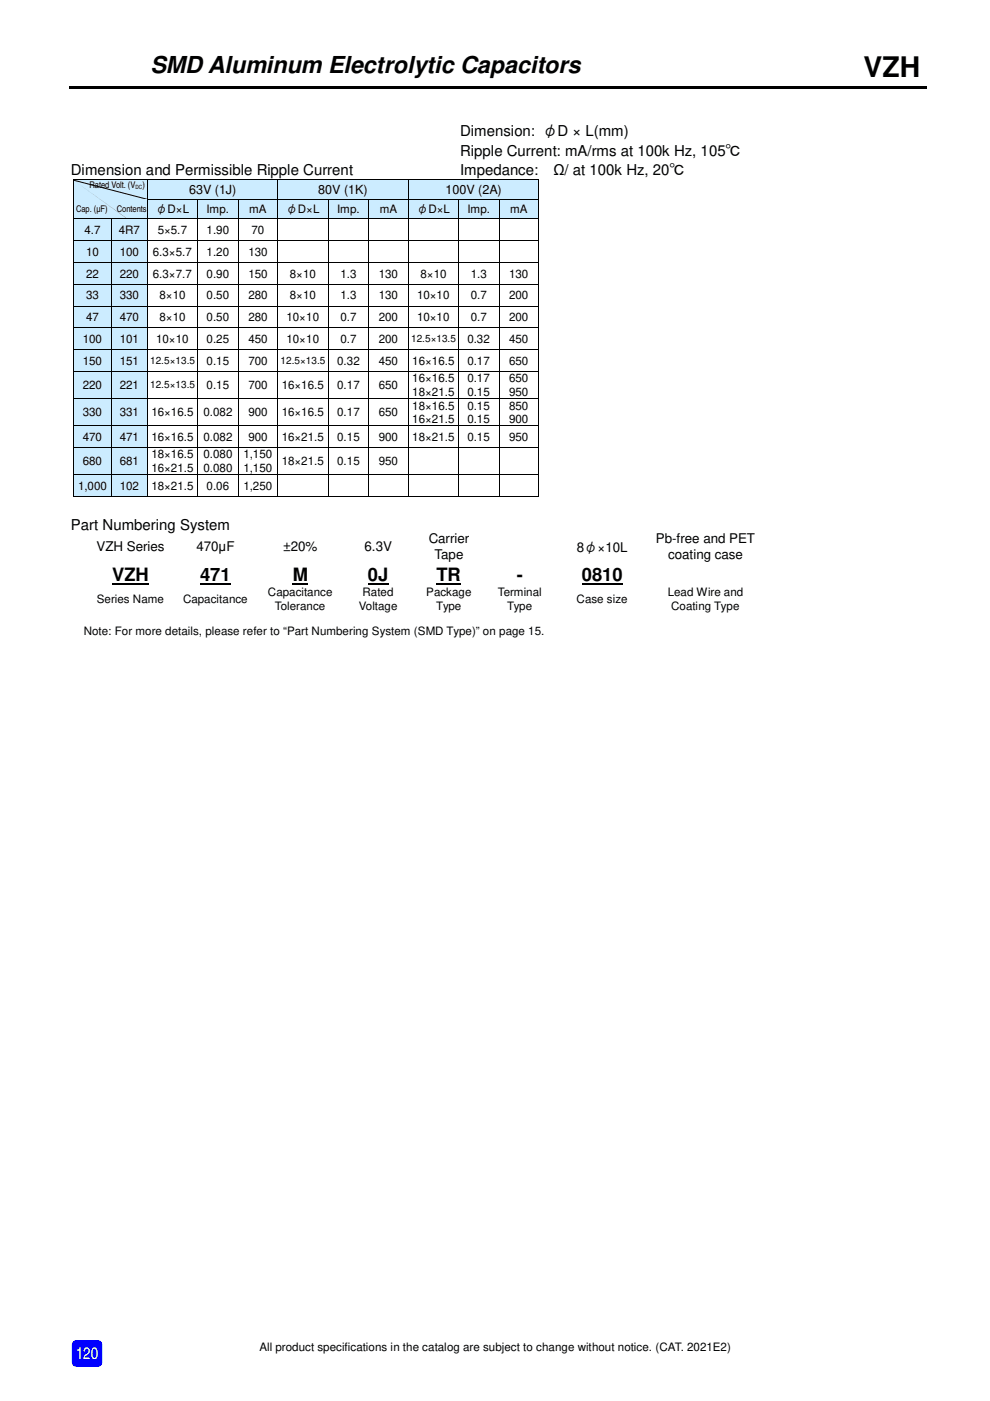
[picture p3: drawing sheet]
<svg xmlns="http://www.w3.org/2000/svg" width="210mm" height="297mm" viewBox="0 0 210 297" stroke-linecap="round" stroke-linejoin="round" font-family="sans-serif">
<path d="M14.8 18.3h16.6v.5h-16.6zM31.2 18.3h.5v.5h-.5zM31.7 18.3h136.2v.5h-136.2zM167.7 18.3h.5v.5h-.5zM168.2 18.3h28.3v.5h-28.3z" fill="#000"/>
<path d="M15.5 284.4l.7-.3h4.5a.92 .92 0 0 1 1 1v3.7a.89 .89 0 0 1-1 1h-4.5a.92 .92 0 0 1-1-1v-3.7z" fill-rule="evenodd" fill="#00f"/>
<g fill="#ccecff">
<path d="M15.7 38.2h15.5v4h-15.5z"/>
<path d="M16.1 38.2h14.7v2.3h-14.7z"/>
<path d="M31.4 38.2h27.4v4h-27.4z"/>
<path d="M31.7 38.7h26.7v3h-26.7z"/>
<path d="M59 38.2h27.5v4h-27.5z"/>
<path d="M59.4 38.7h26.7v3h-26.7z"/>
<path d="M86.7 38.2h27.4v4h-27.4z"/>
<path d="M87.1 38.7h26.6v3h-26.6z"/>
</g>
<path d="M15.5 38.1h.2v.1h-.2zM31.2 38.1h.2v.1h-.2zM58.8 38.1h.2v.1h-.2zM86.5 38.1h.2v.1h-.2zM114.1 38.1h.2v.1h-.2z" fill="#000"/>
<path d="M15.6 38.2v4M15.7 38.1h15.5M15.7 38.2l15.5 4M31.3 38.2v4M31.4 38.1h27.4M58.9 38.2v4M59 38.1h27.5M86.6 38.2v4M86.7 38.1h27.4M114.2 38.2v4" fill="none" stroke="#000" stroke-width=".21"/>
<g fill="#ccecff">
<path d="M15.7 42.3h15.5v4h-15.5z"/>
<path d="M16.1 43.2h14.6v2.2h-14.6z"/>
<path d="M31.4 42.3h10.5v4h-10.5z"/>
<path d="M31.8 42.7h9.6v3.2h-9.6z"/>
<path d="M42 42.3h8.5v4h-8.5z"/>
<path d="M42.5 42.9h7.5v2.9h-7.5z"/>
<path d="M50.6 42.3h8.2v4h-8.2z"/>
<path d="M51.1 42.9h7.3v2.9h-7.3z"/>
<path d="M59 42.3h10.6v4h-10.6z"/>
<path d="M59.4 42.7h9.6v3.2h-9.6z"/>
<path d="M69.6 42.3h8.6v4h-8.6z"/>
<path d="M70.1 42.9h7.6v2.9h-7.6z"/>
<path d="M78.3 42.3h8.2v4h-8.2z"/>
<path d="M78.7 42.9h7.3v2.9h-7.3z"/>
<path d="M86.7 42.3h10.5v4h-10.5z"/>
<path d="M87.1 42.7h9.6v3.2h-9.6z"/>
<path d="M97.3 42.3h8.5v4h-8.5z"/>
<path d="M97.7 42.9h7.6v2.9h-7.6z"/>
<path d="M105.9 42.3h8.2v4h-8.2z"/>
<path d="M106.4 42.9h7.3v2.9h-7.3z"/>
</g>
<path d="M15.5 42.2l.2 .1zM31.2 42.2l.2 .1zM41.9 42.2l.1 .1zM50.5 42.2l.1 .1zM58.8 42.2l.2 .1zM69.6 42.2v.1zM78.2 42.2l.1 .1zM86.5 42.2l.2 .1zM97.2 42.2l.1 .1zM105.8 42.2l.1 .1zM114.1 42.2l.2 .1z" fill="#000"/>
<path d="M15.7 42.3h15.5" fill="none" stroke="#ccecff" stroke-width=".21"/>
<g fill="none" stroke="#000" stroke-width=".21">
<path d="M15.6 42.3v4M31.3 42.3v4M31.4 42.3h10.5M42 42.3v4M42 42.3h8.5M50.5 42.3v4M50.6 42.3h8.2M58.9 42.3v4M59 42.3h10.6M69.6 42.3v4M69.6 42.3h8.6M78.2 42.3v4"/>
<path d="M78.3 42.3h8.2M86.6 42.3v4M86.7 42.3h10.5M97.2 42.3v4M97.3 42.3h8.5M105.9 42.3v4M105.9 42.3h8.2M114.2 42.3v4"/>
</g>
<g fill="#ccecff">
<path d="M15.7 46.5h8v4.5h-8z"/>
<path d="M16.1 47.3h7.1v2.9h-7.1z"/>
<path d="M23.7 46.5h7.5v4.5h-7.5z"/>
<path d="M24.2 47.3h6.5v2.9h-6.5z"/>
</g>
<g fill="#fff">
<path d="M31.4 46.5h10.5v4.5h-10.5z"/>
<path d="M31.8 47.3h9.6v2.9h-9.6z"/>
<path d="M42 46.5h8.5v4.5h-8.5z"/>
<path d="M42.5 47.3h7.5v2.9h-7.5z"/>
<path d="M50.6 46.5h8.2v4.5h-8.2z"/>
<path d="M51.1 47.3h7.3v2.9h-7.3z"/>
<path d="M59 46.5h10.6v4.5h-10.6z"/>
<path d="M59.4 47.3h9.6v2.9h-9.6z"/>
<path d="M69.6 46.5h8.6v4.5h-8.6z"/>
<path d="M70.1 47.3h7.6v2.9h-7.6z"/>
<path d="M78.3 46.5h8.2v4.5h-8.2z"/>
<path d="M78.7 47.3h7.3v2.9h-7.3z"/>
<path d="M86.7 46.5h10.5v4.5h-10.5z"/>
<path d="M87.1 47.3h9.6v2.9h-9.6z"/>
<path d="M97.3 46.5h8.5v4.5h-8.5z"/>
<path d="M97.7 47.3h7.6v2.9h-7.6z"/>
<path d="M105.9 46.5h8.2v4.5h-8.2z"/>
<path d="M106.4 47.3h7.3v2.9h-7.3z"/>
</g>
<path d="M15.5 46.3h.2v.2h-.2zM23.7 46.3h.1v.2h-.1zM31.2 46.3h.2v.2h-.2zM41.9 46.3h.2v.2h-.2zM50.5 46.3h.2v.2h-.2zM58.8 46.3h.2v.2h-.2zM69.6 46.3h.1v.2h-.1zM78.2 46.3h.2v.2h-.2zM86.5 46.3h.2v.2h-.2zM97.2 46.3h.2v.2h-.2zM105.8 46.3h.2v.2h-.2zM114.1 46.3h.2v.2h-.2z" fill="#000"/>
<g fill="none" stroke="#000" stroke-width=".21">
<path d="M15.6 46.5v4.5M15.7 46.4h8M23.7 46.5v4.5M23.8 46.4h7.4M31.3 46.5v4.5M31.4 46.4h10.5M42 46.5v4.5M42.1 46.4h8.4M50.5 46.5v4.5M50.7 46.4h8.1M58.9 46.5v4.5M59 46.4h10.6"/>
<path d="M69.6 46.5v4.5M69.7 46.4h8.5M78.2 46.5v4.5M78.4 46.4h8.1M86.6 46.5v4.5M86.7 46.4h10.5M97.2 46.5v4.5M97.4 46.4h8.4M105.9 46.5v4.5M106 46.4h8.1M114.2 46.5v4.5"/>
</g>
<g fill="#ccecff">
<path d="M15.7 51.1h8v4.5h-8z"/>
<path d="M16.1 51.9h7.1v2.8h-7.1z"/>
<path d="M23.7 51.1h7.5v4.5h-7.5z"/>
<path d="M24.2 51.9h6.5v2.8h-6.5z"/>
</g>
<g fill="#fff">
<path d="M31.4 51.1h10.5v4.5h-10.5z"/>
<path d="M31.8 51.9h9.6v2.8h-9.6z"/>
<path d="M42 51.1h8.5v4.5h-8.5z"/>
<path d="M42.5 51.9h7.5v2.8h-7.5z"/>
<path d="M50.6 51.1h8.2v4.5h-8.2z"/>
<path d="M51.1 51.9h7.3v2.8h-7.3z"/>
<path d="M59 51.1h10.6v4.5h-10.6z"/>
<path d="M59.4 51.9h9.6v2.8h-9.6z"/>
<path d="M69.6 51.1h8.6v4.5h-8.6z"/>
<path d="M70.1 51.9h7.6v2.8h-7.6z"/>
<path d="M78.3 51.1h8.2v4.5h-8.2z"/>
<path d="M78.7 51.9h7.3v2.8h-7.3z"/>
<path d="M86.7 51.1h10.5v4.5h-10.5z"/>
<path d="M87.1 51.9h9.6v2.8h-9.6z"/>
<path d="M97.3 51.1h8.5v4.5h-8.5z"/>
<path d="M97.7 51.9h7.6v2.8h-7.6z"/>
<path d="M105.9 51.1h8.2v4.5h-8.2z"/>
<path d="M106.4 51.9h7.3v2.8h-7.3z"/>
</g>
<path d="M15.5 51l.2 .1zM23.7 51v.1zM31.2 51l.2 .1zM41.9 51l.1 .1zM50.5 51l.1 .1zM58.8 51l.2 .1zM69.6 51v.1zM78.2 51l.1 .1zM86.5 51l.2 .1zM97.2 51l.1 .1zM105.8 51l.1 .1zM114.1 51l.2 .1z" fill="#000"/>
<g fill="none" stroke="#000" stroke-width=".21">
<path d="M15.6 51.1v4.5M15.7 51.1h8M23.7 51.1v4.5M23.7 51.1h7.5M31.3 51.1v4.5M31.4 51.1h10.5M42 51.1v4.5M42 51.1h8.5M50.5 51.1v4.5M50.6 51.1h8.2M58.9 51.1v4.5M59 51.1h10.6"/>
<path d="M69.6 51.1v4.5M69.6 51.1h8.6M78.2 51.1v4.5M78.3 51.1h8.2M86.6 51.1v4.5M86.7 51.1h10.5M97.2 51.1v4.5M97.3 51.1h8.5M105.9 51.1v4.5M105.9 51.1h8.2M114.2 51.1v4.5"/>
</g>
<g fill="#ccecff">
<path d="M15.7 55.8h8v4.4h-8z"/>
<path d="M16.1 56.6h7.1v2.8h-7.1z"/>
<path d="M23.7 55.8h7.5v4.4h-7.5z"/>
<path d="M24.2 56.6h6.5v2.8h-6.5z"/>
</g>
<g fill="#fff">
<path d="M31.4 55.8h10.5v4.4h-10.5z"/>
<path d="M31.8 56.6h9.6v2.8h-9.6z"/>
<path d="M42 55.8h8.5v4.4h-8.5z"/>
<path d="M42.5 56.6h7.5v2.8h-7.5z"/>
<path d="M50.6 55.8h8.2v4.4h-8.2z"/>
<path d="M51.1 56.6h7.3v2.8h-7.3z"/>
<path d="M59 55.8h10.6v4.4h-10.6z"/>
<path d="M59.4 56.6h9.6v2.8h-9.6z"/>
<path d="M69.6 55.8h8.6v4.4h-8.6z"/>
<path d="M70.1 56.6h7.6v2.8h-7.6z"/>
<path d="M78.3 55.8h8.2v4.4h-8.2z"/>
<path d="M78.7 56.6h7.3v2.8h-7.3z"/>
<path d="M86.7 55.8h10.5v4.4h-10.5z"/>
<path d="M87.1 56.6h9.6v2.8h-9.6z"/>
<path d="M97.3 55.8h8.5v4.4h-8.5z"/>
<path d="M97.7 56.6h7.6v2.8h-7.6z"/>
<path d="M105.9 55.8h8.2v4.4h-8.2z"/>
<path d="M106.4 56.6h7.3v2.8h-7.3z"/>
</g>
<path d="M15.5 55.6h.2v.2h-.2zM23.7 55.6h.1v.2h-.1zM31.2 55.6h.2v.2h-.2zM41.9 55.6h.2v.2h-.2zM50.5 55.6h.2v.2h-.2zM58.8 55.6h.2v.2h-.2zM69.6 55.6h.1v.2h-.1zM78.2 55.6h.2v.2h-.2zM86.5 55.6h.2v.2h-.2zM97.2 55.6h.2v.2h-.2zM105.8 55.6h.2v.2h-.2zM114.1 55.6h.2v.2h-.2z" fill="#000"/>
<g fill="none" stroke="#000" stroke-width=".21">
<path d="M15.6 55.8v4.4M15.7 55.7h8M23.7 55.8v4.4M23.8 55.7h7.4M31.3 55.8v4.4M31.4 55.7h10.5M42 55.8v4.4M42.1 55.7h8.4M50.5 55.8v4.4M50.7 55.7h8.1M58.9 55.8v4.4M59 55.7h10.6"/>
<path d="M69.6 55.8v4.4M69.7 55.7h8.5M78.2 55.8v4.4M78.4 55.7h8.1M86.6 55.8v4.4M86.7 55.7h10.5M97.2 55.8v4.4M97.4 55.7h8.4M105.9 55.8v4.4M106 55.7h8.1M114.2 55.8v4.4"/>
</g>
<g fill="#ccecff">
<path d="M15.7 60.4h8v4.5h-8z"/>
<path d="M16.1 61.2h7.1v2.8h-7.1z"/>
<path d="M23.7 60.4h7.5v4.5h-7.5z"/>
<path d="M24.2 61.2h6.5v2.8h-6.5z"/>
</g>
<g fill="#fff">
<path d="M31.4 60.4h10.5v4.5h-10.5z"/>
<path d="M31.8 61.2h9.6v2.8h-9.6z"/>
<path d="M42 60.4h8.5v4.5h-8.5z"/>
<path d="M42.5 61.2h7.5v2.8h-7.5z"/>
<path d="M50.6 60.4h8.2v4.5h-8.2z"/>
<path d="M51.1 61.2h7.3v2.8h-7.3z"/>
<path d="M59 60.4h10.6v4.5h-10.6z"/>
<path d="M59.4 61.2h9.6v2.8h-9.6z"/>
<path d="M69.6 60.4h8.6v4.5h-8.6z"/>
<path d="M70.1 61.2h7.6v2.8h-7.6z"/>
<path d="M78.3 60.4h8.2v4.5h-8.2z"/>
<path d="M78.7 61.2h7.3v2.8h-7.3z"/>
<path d="M86.7 60.4h10.5v4.5h-10.5z"/>
<path d="M87.1 61.2h9.6v2.8h-9.6z"/>
<path d="M97.3 60.4h8.5v4.5h-8.5z"/>
<path d="M97.7 61.2h7.6v2.8h-7.6z"/>
<path d="M105.9 60.4h8.2v4.5h-8.2z"/>
<path d="M106.4 61.2h7.3v2.8h-7.3z"/>
</g>
<path d="M15.5 60.2l.2 .1zM23.7 60.2v.1zM31.2 60.2l.2 .1zM41.9 60.2l.1 .1zM50.5 60.2l.1 .1zM58.8 60.2l.2 .1zM69.6 60.2v.1zM78.2 60.2l.1 .1zM86.5 60.2l.2 .1zM97.2 60.2l.1 .1zM105.8 60.2l.1 .1zM114.1 60.2l.2 .1z" fill="#000"/>
<g fill="none" stroke="#000" stroke-width=".21">
<path d="M15.6 60.3v4.6M15.7 60.3h8M23.7 60.3v4.6M23.7 60.3h7.5M31.3 60.3v4.6M31.4 60.3h10.5M42 60.3v4.6M42 60.3h8.5M50.5 60.3v4.6M50.6 60.3h8.2M58.9 60.3v4.6M59 60.3h10.6"/>
<path d="M69.6 60.3v4.6M69.6 60.3h8.6M78.2 60.3v4.6M78.3 60.3h8.2M86.6 60.3v4.6M86.7 60.3h10.5M97.2 60.3v4.6M97.3 60.3h8.5M105.9 60.3v4.6M105.9 60.3h8.2M114.2 60.3v4.6"/>
</g>
<g fill="#ccecff">
<path d="M15.7 64.9h8v4.5h-8z"/>
<path d="M16.1 65.7h7.1v2.9h-7.1z"/>
<path d="M23.7 64.9h7.5v4.5h-7.5z"/>
<path d="M24.2 65.7h6.5v2.9h-6.5z"/>
</g>
<g fill="#fff">
<path d="M31.4 64.9h10.5v4.5h-10.5z"/>
<path d="M31.8 65.7h9.6v2.9h-9.6z"/>
<path d="M42 64.9h8.5v4.5h-8.5z"/>
<path d="M42.5 65.7h7.5v2.9h-7.5z"/>
<path d="M50.6 64.9h8.2v4.5h-8.2z"/>
<path d="M51.1 65.7h7.3v2.9h-7.3z"/>
<path d="M59 64.9h10.6v4.5h-10.6z"/>
<path d="M59.4 65.7h9.6v2.9h-9.6z"/>
<path d="M69.6 64.9h8.6v4.5h-8.6z"/>
<path d="M70.1 65.7h7.6v2.9h-7.6z"/>
<path d="M78.3 64.9h8.2v4.5h-8.2z"/>
<path d="M78.7 65.7h7.3v2.9h-7.3z"/>
<path d="M86.7 64.9h10.5v4.5h-10.5z"/>
<path d="M87.1 65.7h9.6v2.9h-9.6z"/>
<path d="M97.3 64.9h8.5v4.5h-8.5z"/>
<path d="M97.7 65.7h7.6v2.9h-7.6z"/>
<path d="M105.9 64.9h8.2v4.5h-8.2z"/>
<path d="M106.4 65.7h7.3v2.9h-7.3z"/>
</g>
<path d="M15.5 64.9h.2zM31.2 64.9h.2zM41.9 64.9h.1zM50.5 64.9h.1zM58.8 64.9h.2zM78.2 64.9h.1zM86.5 64.9h.2zM97.2 64.9h.1zM105.8 64.9h.1zM114.1 64.9h.2z" fill="#000"/>
<g fill="none" stroke="#000" stroke-width=".21">
<path d="M15.6 64.9v4.5M15.7 64.9h8M23.7 64.9v4.5M23.7 64.9h7.5M31.3 64.9v4.5M31.4 64.9h10.5M42 64.9v4.5M42 64.9h8.5M50.5 64.9v4.5M50.6 64.9h8.2M58.9 64.9v4.5M59 64.9h10.6"/>
<path d="M69.6 64.9v4.5M69.6 64.9h8.6M78.2 64.9v4.5M78.3 64.9h8.2M86.6 64.9v4.5M86.7 64.9h10.5M97.2 64.9v4.5M97.3 64.9h8.5M105.9 64.9v4.5M105.9 64.9h8.2M114.2 64.9v4.5"/>
</g>
<g fill="#ccecff">
<path d="M15.7 69.5h8v4.5h-8z"/>
<path d="M16.1 70.4h7.1v2.8h-7.1z"/>
<path d="M23.7 69.5h7.5v4.5h-7.5z"/>
<path d="M24.2 70.4h6.5v2.8h-6.5z"/>
</g>
<g fill="#fff">
<path d="M31.4 69.5h10.5v4.5h-10.5z"/>
<path d="M31.8 70.4h9.6v2.8h-9.6z"/>
<path d="M42 69.5h8.5v4.5h-8.5z"/>
<path d="M42.5 70.4h7.5v2.8h-7.5z"/>
<path d="M50.6 69.5h8.2v4.5h-8.2z"/>
<path d="M51.1 70.4h7.3v2.8h-7.3z"/>
<path d="M59 69.5h10.6v4.5h-10.6z"/>
<path d="M59.4 70.4h9.6v2.8h-9.6z"/>
<path d="M69.6 69.5h8.6v4.5h-8.6z"/>
<path d="M70.1 70.4h7.6v2.8h-7.6z"/>
<path d="M78.3 69.5h8.2v4.5h-8.2z"/>
<path d="M78.7 70.4h7.3v2.8h-7.3z"/>
<path d="M86.7 69.5h10.5v4.5h-10.5z"/>
<path d="M87.1 70.6h9.6v2.4h-9.6z"/>
<path d="M97.3 69.5h8.5v4.5h-8.5z"/>
<path d="M97.7 70.4h7.6v2.8h-7.6z"/>
<path d="M105.9 69.5h8.2v4.5h-8.2z"/>
<path d="M106.4 70.4h7.3v2.8h-7.3z"/>
</g>
<path d="M15.5 69.4l.2 .1zM23.7 69.4v.1zM31.2 69.4l.2 .1zM41.9 69.4l.1 .1zM50.5 69.4l.1 .1zM58.8 69.4l.2 .1zM69.6 69.4v.1zM78.2 69.4l.1 .1zM86.5 69.4l.2 .1zM97.2 69.4l.1 .1zM105.8 69.4l.1 .1zM114.1 69.4l.2 .1z" fill="#000"/>
<g fill="none" stroke="#000" stroke-width=".21">
<path d="M15.6 69.5v4.5M15.7 69.5h8M23.7 69.5v4.5M23.7 69.5h7.5M31.3 69.5v4.5M31.4 69.5h10.5l.1 4.5M42 69.5h8.5M58.8 69.5h-8.2l-.1 4.5M58.9 69.5v4.5M59 69.5h10.6M69.6 69.5v4.5M69.6 69.5h8.6"/>
<path d="M78.2 69.5v4.5M78.3 69.5h8.2M86.6 69.5v4.5M86.7 69.5h10.5M97.2 74l.1-4.5h8.5l.1 4.5M105.9 69.5h8.2M114.2 69.5v4.5"/>
</g>
<g fill="#ccecff">
<path d="M15.7 74.2h8v4.5h-8z"/>
<path d="M16.1 75h7.1v2.9h-7.1z"/>
<path d="M23.7 74.2h7.5v4.5h-7.5z"/>
<path d="M24.2 75h6.5v2.9h-6.5z"/>
</g>
<g fill="#fff">
<path d="M31.4 74.2h10.5v4.5h-10.5z"/>
<path d="M31.8 75.2h9.6v2.4h-9.6z"/>
<path d="M42 74.2h8.5v4.5h-8.5z"/>
<path d="M42.5 75h7.5v2.9h-7.5z"/>
<path d="M50.6 74.2h8.2v4.5h-8.2z"/>
<path d="M51.1 75h7.3v2.9h-7.3z"/>
<path d="M59 74.2h10.6v4.5h-10.6z"/>
<path d="M59.4 75.2h9.6v2.4h-9.6z"/>
<path d="M69.6 74.2h8.6v4.5h-8.6z"/>
<path d="M70.1 75h7.6v2.9h-7.6z"/>
<path d="M78.3 74.2h8.2v4.5h-8.2z"/>
<path d="M78.7 75h7.3v2.9h-7.3z"/>
<path d="M86.7 74.2h10.5v4.5h-10.5z"/>
<path d="M87.1 75h9.6v2.9h-9.6z"/>
<path d="M97.3 74.2h8.5v4.5h-8.5z"/>
<path d="M97.7 75h7.6v2.9h-7.6z"/>
<path d="M105.9 74.2h8.2v4.5h-8.2z"/>
<path d="M106.4 75h7.3v2.9h-7.3z"/>
</g>
<path d="M15.5 74h.2v.2h-.2zM23.7 74h.1v.2h-.1zM31.2 74h.2v.2h-.2zM41.9 74h.2v.2h-.2zM50.5 74h.2v.2h-.2zM58.8 74h.2v.2h-.2zM69.6 74h.1v.2h-.1zM78.2 74h.2v.2h-.2zM86.5 74h.2v.2h-.2zM97.2 74h.2v.2h-.2zM105.8 74h.2v.2h-.2zM114.1 74h.2v.2h-.2z" fill="#000"/>
<g fill="none" stroke="#000" stroke-width=".21">
<path d="M15.6 74.2v4.5M15.7 74.1h8M23.7 74.2v4.5M23.8 74.1h7.4M31.3 74.2v4.5M31.4 74.1h10.5M42 74.2v4.5M42.1 74.1h8.4M50.5 74.2v4.5M50.7 74.1h8.1M58.9 74.2v4.5M59 74.1h10.6"/>
<path d="M69.6 74.2v4.5M69.7 74.1h8.5M78.2 74.2v4.5M78.4 74.1h8.1M86.6 74.2v4.5M86.7 74.1h10.5M97.2 74.2v4.5M97.4 74.1h8.4M105.9 74.2v4.5M106 74.1h8.1M114.2 74.2v4.5"/>
</g>
<g fill="#ccecff">
<path d="M15.7 78.8h8v5.7h-8z"/>
<path d="M16.1 80.2h7.1v2.9h-7.1z"/>
<path d="M23.7 78.8h7.5v5.7h-7.5z"/>
<path d="M24.2 80.2h6.5v2.9h-6.5z"/>
</g>
<g fill="#fff">
<path d="M31.4 78.8h10.5v5.7h-10.5z"/>
<path d="M31.8 80.4h9.6v2.4h-9.6z"/>
<path d="M42 78.8h8.5v5.7h-8.5z"/>
<path d="M42.5 80.2h7.5v2.9h-7.5z"/>
<path d="M50.6 78.8h8.2v5.7h-8.2z"/>
<path d="M51.1 80.2h7.3v2.9h-7.3z"/>
<path d="M59 78.8h10.6v5.7h-10.6z"/>
<path d="M59.4 80.2h9.6v2.9h-9.6z"/>
<path d="M69.6 78.8h8.6v5.7h-8.6z"/>
<path d="M70.1 80.2h7.6v2.9h-7.6z"/>
<path d="M78.3 78.8h8.2v5.7h-8.2z"/>
<path d="M78.7 80.2h7.3v2.9h-7.3z"/>
<path d="M86.7 78.8h10.5v5.7h-10.5z"/>
<path d="M87.1 78.8h9.6v2.8h-9.6z"/>
<path d="M87.1 81.6h9.6v2.9h-9.6z"/>
<path d="M97.3 78.8h8.5v5.7h-8.5z"/>
<path d="M97.7 78.8h7.6v2.8h-7.6z"/>
<path d="M97.7 81.6h7.6v2.9h-7.6z"/>
<path d="M105.9 78.8h8.2v5.7h-8.2z"/>
<path d="M106.4 78.8h7.3v2.8h-7.3z"/>
<path d="M106.4 81.6h7.3v2.9h-7.3z"/>
</g>
<path d="M15.5 78.7l.2 .1zM23.7 78.7v.1zM31.2 78.7l.2 .1zM41.9 78.7l.1 .1zM50.5 78.7l.1 .1zM58.8 78.7l.2 .1zM69.6 78.7v.1zM78.2 78.7l.1 .1zM86.5 78.7l.2 .1zM97.2 78.7l.1 .1zM105.8 78.7l.1 .1zM114.1 78.7l.2 .1z" fill="#000"/>
<g fill="none" stroke="#000" stroke-width=".21">
<path d="M15.6 78.8v5.7M15.7 78.7h8M23.7 78.8v5.7M23.7 78.7h7.5M31.3 78.8v5.7M31.4 78.7h10.5M42 78.8v5.7M42 78.7h8.5M50.5 78.8v5.7M50.6 78.7h8.2M58.9 78.8v5.7M59 78.7h10.6"/>
<path d="M69.6 78.8v5.7M69.6 78.7h8.6M78.2 78.8v5.7M78.3 78.7h8.2M86.6 78.8v5.7M86.7 78.7h10.5M97.2 78.8v5.7M97.3 78.7h8.5M105.9 78.8v5.7M105.9 78.7h8.2M114.2 78.8v5.7"/>
</g>
<g fill="#ccecff">
<path d="M15.7 84.5h8v5.7h-8z"/>
<path d="M16.1 86h7.1v2.8h-7.1z"/>
<path d="M23.7 84.5h7.5v5.7h-7.5z"/>
<path d="M24.2 86h6.5v2.8h-6.5z"/>
</g>
<g fill="#fff">
<path d="M31.4 84.5h10.5v5.7h-10.5z"/>
<path d="M31.8 86h9.6v2.8h-9.6z"/>
<path d="M42 84.5h8.5v5.7h-8.5z"/>
<path d="M42.5 86h7.5v2.8h-7.5z"/>
<path d="M50.6 84.5h8.2v5.7h-8.2z"/>
<path d="M51.1 86h7.3v2.8h-7.3z"/>
<path d="M59 84.5h10.6v5.7h-10.6z"/>
<path d="M59.4 86h9.6v2.8h-9.6z"/>
<path d="M69.6 84.5h8.6v5.7h-8.6z"/>
<path d="M70.1 86h7.6v2.8h-7.6z"/>
<path d="M78.3 84.5h8.2v5.7h-8.2z"/>
<path d="M78.7 86h7.3v2.8h-7.3z"/>
<path d="M86.7 84.5h10.5v5.7h-10.5z"/>
<path d="M87.1 84.5h9.6v2.9h-9.6z"/>
<path d="M87.1 87.4h9.6v2.8h-9.6z"/>
<path d="M97.3 84.5h8.5v5.7h-8.5z"/>
<path d="M97.7 84.5h7.6v2.9h-7.6z"/>
<path d="M97.7 87.4h7.6v2.8h-7.6z"/>
<path d="M105.9 84.5h8.2v5.7h-8.2z"/>
<path d="M106.4 84.5h7.3v2.9h-7.3z"/>
<path d="M106.4 87.4h7.3v2.8h-7.3z"/>
</g>
<path d="M15.5 84.5h.2zM31.2 84.5h.2zM41.9 84.5h.1zM50.5 84.5h.1zM58.8 84.5h.2zM78.2 84.5h.1zM86.5 84.5h.2zM97.2 84.5h.1zM105.8 84.5h.1zM114.1 84.5h.2z" fill="#000"/>
<g fill="none" stroke="#000" stroke-width=".21">
<path d="M15.6 84.5v5.7M15.7 84.5h8M23.7 84.5v5.7M23.7 84.5h7.5M31.3 84.5v5.7M31.4 84.5h10.5M42 84.5v5.7M42 84.5h8.5M50.5 84.5v5.7M50.6 84.5h8.2M58.9 84.5v5.7M59 84.5h10.6"/>
<path d="M69.6 84.5v5.7M69.6 84.5h8.6M78.2 84.5v5.7M78.3 84.5h8.2M86.6 84.5v5.7M86.7 84.5h10.5M97.2 84.5v5.7M97.3 84.5h8.5M105.9 84.5v5.7M105.9 84.5h8.2M114.2 84.5v5.7"/>
</g>
<g fill="#ccecff">
<path d="M15.7 90.3h8v4.5h-8z"/>
<path d="M16.1 91.1h7.1v2.9h-7.1z"/>
<path d="M23.7 90.3h7.5v4.5h-7.5z"/>
<path d="M24.2 91.1h6.5v2.9h-6.5z"/>
</g>
<g fill="#fff">
<path d="M31.4 90.3h10.5v4.5h-10.5z"/>
<path d="M31.8 91.1h9.6v2.9h-9.6z"/>
<path d="M42 90.3h8.5v4.5h-8.5z"/>
<path d="M42.5 91.1h7.5v2.9h-7.5z"/>
<path d="M50.6 90.3h8.2v4.5h-8.2z"/>
<path d="M51.1 91.1h7.3v2.9h-7.3z"/>
<path d="M59 90.3h10.6v4.5h-10.6z"/>
<path d="M59.4 91.1h9.6v2.9h-9.6z"/>
<path d="M69.6 90.3h8.6v4.5h-8.6z"/>
<path d="M70.1 91.1h7.6v2.9h-7.6z"/>
<path d="M78.3 90.3h8.2v4.5h-8.2z"/>
<path d="M78.7 91.1h7.3v2.9h-7.3z"/>
<path d="M86.7 90.3h10.5v4.5h-10.5z"/>
<path d="M87.1 91.1h9.6v2.9h-9.6z"/>
<path d="M97.3 90.3h8.5v4.5h-8.5z"/>
<path d="M97.7 91.1h7.6v2.9h-7.6z"/>
<path d="M105.9 90.3h8.2v4.5h-8.2z"/>
<path d="M106.4 91.1h7.3v2.9h-7.3z"/>
</g>
<path d="M15.5 90.2l.2 .1zM23.7 90.2v.1zM31.2 90.2l.2 .1zM41.9 90.2l.1 .1zM50.5 90.2l.1 .1zM58.8 90.2l.2 .1zM69.6 90.2v.1zM78.2 90.2l.1 .1zM86.5 90.2l.2 .1zM97.2 90.2l.1 .1zM105.8 90.2l.1 .1zM114.1 90.2l.2 .1z" fill="#000"/>
<g fill="none" stroke="#000" stroke-width=".21">
<path d="M15.6 90.3v4.5M15.7 90.3h8M23.7 90.3v4.5M23.7 90.3h7.5M31.3 90.3v4.5M31.4 90.3h10.5M42 90.3v4.5M42 90.3h8.5M50.5 90.3v4.5M50.6 90.3h8.2M58.9 90.3v4.5M59 90.3h10.6"/>
<path d="M69.6 90.3v4.5M69.6 90.3h8.6M78.2 90.3v4.5M78.3 90.3h8.2M86.6 90.3v4.5M86.7 90.3h10.5M97.2 90.3v4.5M97.3 90.3h8.5M105.9 90.3v4.5M105.9 90.3h8.2M114.2 90.3v4.5"/>
</g>
<g fill="#ccecff">
<path d="M15.7 94.9h8v5.7h-8z"/>
<path d="M16.1 96.3h7.1v2.8h-7.1z"/>
<path d="M23.7 94.9h7.5v5.7h-7.5z"/>
<path d="M24.2 96.3h6.5v2.8h-6.5z"/>
</g>
<g fill="#fff">
<path d="M31.4 94.9h10.5v5.7h-10.5z"/>
<path d="M31.8 94.9h9.6v2.8h-9.6z"/>
<path d="M31.8 97.7h9.6v2.9h-9.6z"/>
<path d="M42 94.9h8.5v5.7h-8.5z"/>
<path d="M42.5 94.9h7.5v2.8h-7.5z"/>
<path d="M42.5 97.7h7.5v2.9h-7.5z"/>
<path d="M50.6 94.9h8.2v5.7h-8.2z"/>
<path d="M51.1 94.9h7.3v2.8h-7.3z"/>
<path d="M51.1 97.7h7.3v2.9h-7.3z"/>
<path d="M59 94.9h10.6v5.7h-10.6z"/>
<path d="M59.4 96.3h9.6v2.8h-9.6z"/>
<path d="M69.6 94.9h8.6v5.7h-8.6z"/>
<path d="M70.1 96.3h7.6v2.8h-7.6z"/>
<path d="M78.3 94.9h8.2v5.7h-8.2z"/>
<path d="M78.7 96.3h7.3v2.8h-7.3z"/>
<path d="M86.7 94.9h10.5v5.7h-10.5z"/>
<path d="M87.1 96.3h9.6v2.8h-9.6z"/>
<path d="M97.3 94.9h8.5v5.7h-8.5z"/>
<path d="M97.7 96.3h7.6v2.8h-7.6z"/>
<path d="M105.9 94.9h8.2v5.7h-8.2z"/>
<path d="M106.4 96.3h7.3v2.8h-7.3z"/>
</g>
<path d="M15.5 94.8l.2 .1zM23.7 94.8v.1zM31.2 94.8l.2 .1zM41.9 94.8l.1 .1zM50.5 94.8l.1 .1zM58.8 94.8l.2 .1zM69.6 94.8v.1zM78.2 94.8l.1 .1zM86.5 94.8l.2 .1zM97.2 94.8l.1 .1zM105.8 94.8l.1 .1zM114.1 94.8l.2 .1z" fill="#000"/>
<g fill="none" stroke="#000" stroke-width=".21">
<path d="M15.6 94.9v5.7M15.7 94.9h8M23.7 94.9v5.7M23.7 94.9h7.5M31.3 94.9v5.7M31.4 94.9h10.5M42 94.9v5.7M42 94.9h8.5M50.5 94.9v5.7M50.6 94.9h8.2M58.9 94.9v5.7M59 94.9h10.6"/>
<path d="M69.6 94.9v5.7M69.6 94.9h8.6M78.2 94.9v5.7M78.3 94.9h8.2M86.6 94.9v5.7M86.7 94.9h10.5M97.2 94.9v5.7M97.3 94.9h8.5M105.9 94.9v5.7M105.9 94.9h8.2M114.2 94.9v5.7"/>
</g>
<g fill="#ccecff">
<path d="M15.7 100.7h8v4.5h-8z"/>
<path d="M16.1 101.5h7.1v2.9h-7.1z"/>
<path d="M23.7 100.7h7.5v4.5h-7.5z"/>
<path d="M24.2 101.5h6.5v2.9h-6.5z"/>
</g>
<g fill="#fff">
<path d="M31.4 100.7h10.5v4.5h-10.5z"/>
<path d="M31.8 101.5h9.6v2.9h-9.6z"/>
<path d="M42 100.7h8.5v4.5h-8.5z"/>
<path d="M42.5 101.5h7.5v2.9h-7.5z"/>
<path d="M50.6 100.7h8.2v4.5h-8.2z"/>
<path d="M51.1 101.5h7.3v2.9h-7.3z"/>
<path d="M59 100.7h10.6v4.5h-10.6z"/>
<path d="M59.4 101.5h9.6v2.9h-9.6z"/>
<path d="M69.6 100.7h8.6v4.5h-8.6z"/>
<path d="M70.1 101.5h7.6v2.9h-7.6z"/>
<path d="M78.3 100.7h8.2v4.5h-8.2z"/>
<path d="M78.7 101.5h7.3v2.9h-7.3z"/>
<path d="M86.7 100.7h10.5v4.5h-10.5z"/>
<path d="M87.1 101.5h9.6v2.9h-9.6z"/>
<path d="M97.3 100.7h8.5v4.5h-8.5z"/>
<path d="M97.7 101.5h7.6v2.9h-7.6z"/>
<path d="M105.9 100.7h8.2v4.5h-8.2z"/>
<path d="M106.4 101.5h7.3v2.9h-7.3z"/>
</g>
<g fill="#000">
<path d="M15.5 38.1l11.3 8.2zM15.5 100.6l.2 .1zM15.5 105.2h.2v.1h-.2zM23.7 100.6v.1zM23.7 105.2h.1v.1h-.1zM31.2 100.6l.2 .1zM31.2 105.2h.2v.1h-.2zM41.9 100.6l.1 .1zM41.9 105.2h.2v.1h-.2zM50.5 100.6l.1 .1zM50.5 105.2h.2v.1h-.2zM58.8 100.6l.2 .1z"/>
<path d="M58.8 105.2h.2v.1h-.2zM69.6 100.6v.1zM69.6 105.2h.1v.1h-.1zM78.2 100.6l.1 .1zM78.2 105.2h.2v.1h-.2zM86.5 100.6l.2 .1zM86.5 105.2h.2v.1h-.2zM97.2 100.6l.1 .1zM97.2 105.2h.2v.1h-.2zM105.8 100.6l.1 .1zM105.8 105.2h.2v.1h-.2zM114.1 100.6l.2 .1z"/>
<path d="M114.1 105.2h.2v.1h-.2z"/>
</g>
<g fill="none" stroke="#000" stroke-width=".21">
<path d="M15.6 100.7v4.5M15.7 100.6h8M15.7 105.2h8M23.7 100.7v4.5M23.7 100.6h7.5M23.8 105.2h7.4M31.3 100.7v4.5M31.4 100.6h10.5M31.4 105.2h10.5M42 100.7v4.5M42 100.6h8.5M42.1 105.2h8.4"/>
<path d="M50.5 100.7v4.5M50.6 100.6h8.2M50.7 105.2h8.1M58.9 100.7v4.5M59 100.6h10.6M59 105.2h10.6M69.6 100.7v4.5M69.6 100.6h8.6M69.7 105.2h8.5M78.2 100.7v4.5M78.3 100.6h8.2M78.4 105.2h8.1"/>
<path d="M86.6 100.7v4.5M86.7 100.6h10.5M86.7 105.2h10.5M97.2 100.7v4.5M97.3 100.6h8.5M97.4 105.2h8.4M105.9 100.7v4.5M105.9 100.6h8.2M106 105.2h8.1M114.2 100.7v4.5"/>
</g>
<path d="M23.8 123.7h7.7M42.4 123.7h6.5M62.1 123.7h3.2M78 123.7h4.3M92.6 123.7h5.1M123.4 123.7h8.6" fill="none" stroke="#000" stroke-width=".42"/>
<text font-size="6" x="183.1" y="16.4">VZH</text>
<text font-size="5" x="31.9" y="15.5">SMD Aluminum Electrolytic Capacitors</text>
<g font-size="3.9">
<text x="23.8" y="123.1">VZH</text>
<text x="42.4" y="123.1">471</text>
<text x="62.1" y="123.1">M</text>
<text x="78" y="123.1">0J</text>
<text x="92.6" y="123.1">TR</text>
<text x="109.6" y="123.1">-</text>
<text x="123.4" y="123.1">0810</text>
</g>
<text font-size="3.5" fill="#fff" x="16" y="288.2">120</text>
<g font-size="3.2">
<text x="97.5" y="28.9">Dimension: φD × L(mm)</text>
<text x="97.5" y="33">Ripple Current: mA/rms at 100k Hz, 105℃</text>
<text x="15" y="37.1">Dimension and Permissible Ripple Current</text>
<text x="97.5" y="37.1">Impedance:</text>
<text x="117.3" y="37.1">Ω/ at 100k Hz, 20℃</text>
<text x="15" y="112.4">Part Numbering System</text>
</g>
<g font-size="2.8">
<text x="20.4" y="116.9">VZH Series</text>
<text x="41.7" y="116.9">470µF</text>
<text x="60.1" y="116.9">±20%</text>
<text x="77.3" y="116.9">6.3V</text>
<text x="90.9" y="115.2">Carrier</text>
<text x="92.1" y="118.5">Tape</text>
<text x="122.3" y="117.1">8φ×10L</text>
<text x="139.1" y="115.2">Pb-free and PET</text>
<text x="141.6" y="118.5">coating case</text>
</g>
<g font-size="2.7">
<text x="40.1" y="41.1">63V (1J)</text>
<text x="67.5" y="41.1">80V (1K)</text>
<text x="94.4" y="41.1">100V (2A)</text>
</g>
<g font-size="2.5">
<text x="33.1" y="45.2">φD×L</text>
<text x="43.8" y="45.2">Imp.</text>
<text x="52.8" y="45.2">mA</text>
<text x="60.7" y="45.2">φD×L</text>
<text x="71.5" y="45.2">Imp.</text>
<text x="80.5" y="45.2">mA</text>
<text x="88.4" y="45.2">φD×L</text>
<text x="99.1" y="45.2">Imp.</text>
<text x="108.2" y="45.2">mA</text>
<text x="17.9" y="49.6">4.7</text>
<text x="25.2" y="49.6">4R7</text>
<text x="33.4" y="49.6">5×5.7</text>
<text x="43.8" y="49.6">1.90</text>
<text x="53.3" y="49.6">70</text>
<text x="18.2" y="54.2">10</text>
<text x="18.2" y="58.9">22</text>
<text x="25.4" y="54.2">100</text>
<text x="25.4" y="58.9">220</text>
<text x="32.4" y="54.2">6.3×5.7</text>
<text x="32.4" y="58.9">6.3×7.7</text>
<text x="43.8" y="54.2">1.20</text>
<text x="43.8" y="58.9">0.90</text>
<text x="52.7" y="54.2">130</text>
<text x="52.7" y="58.9">150</text>
<text x="61.5" y="58.9">8×10</text>
<text x="72.2" y="58.9">1.3</text>
<text x="80.3" y="58.9">130</text>
<text x="89.2" y="58.9">8×10</text>
<text x="99.8" y="58.9">1.3</text>
<text x="107.9" y="58.9">130</text>
<text x="18.2" y="63.5">33</text>
<text x="25.4" y="63.5">330</text>
<text x="33.8" y="63.5">8×10</text>
<text x="43.8" y="63.5">0.50</text>
<text x="52.7" y="63.5">280</text>
<text x="61.5" y="63.5">8×10</text>
<text x="72.2" y="63.5">1.3</text>
<text x="80.3" y="63.5">130</text>
<text x="88.4" y="63.5">10×10</text>
<text x="99.8" y="63.5">0.7</text>
<text x="107.9" y="63.5">200</text>
<text x="18.2" y="68">47</text>
<text x="25.4" y="68">470</text>
<text x="33.8" y="68">8×10</text>
<text x="43.8" y="68">0.50</text>
<text x="52.7" y="68">280</text>
<text x="60.7" y="68">10×10</text>
<text x="72.2" y="68">0.7</text>
<text x="80.3" y="68">200</text>
<text x="88.4" y="68">10×10</text>
<text x="99.8" y="68">0.7</text>
<text x="107.9" y="68">200</text>
<text x="17.6" y="72.6">100</text>
<text x="17.6" y="77.3">150</text>
<text x="25.4" y="72.6">101</text>
<text x="25.4" y="77.3">151</text>
<text x="33.1" y="72.6">10×10</text>
<text x="43.8" y="72.6">0.25</text>
<text x="43.8" y="77.3">0.15</text>
<text x="52.7" y="72.6">450</text>
<text x="52.7" y="77.3">700</text>
<text x="60.7" y="72.6">10×10</text>
<text x="71.5" y="77.3">0.32</text>
<text x="72.2" y="72.6">0.7</text>
<text x="80.3" y="72.6">200</text>
<text x="80.3" y="77.3">450</text>
<text x="87.4" y="77.3">16×16.5</text>
<text x="99.1" y="72.6">0.32</text>
<text x="99.1" y="77.3">0.17</text>
<text x="107.9" y="72.6">450</text>
<text x="107.9" y="77.3">650</text>
<text x="17.6" y="82.5">220</text>
<text x="25.4" y="82.5">221</text>
<text x="43.8" y="82.5">0.15</text>
<text x="52.7" y="82.5">700</text>
<text x="59.7" y="82.5">16×16.5</text>
<text x="71.5" y="82.5">0.17</text>
<text x="80.3" y="82.5">650</text>
<text x="87.4" y="81.1">16×16.5</text>
<text x="87.4" y="83.9">18×21.5</text>
<text x="99.1" y="81.1">0.17</text>
<text x="99.1" y="83.9">0.15</text>
<text x="107.9" y="81.1">650</text>
<text x="107.9" y="83.9">950</text>
<text x="17.6" y="88.3">330</text>
<text x="25.4" y="88.3">331</text>
<text x="32.1" y="88.3">16×16.5</text>
<text x="43.1" y="88.3">0.082</text>
<text x="52.7" y="88.3">900</text>
<text x="59.7" y="88.3">16×16.5</text>
<text x="71.5" y="88.3">0.17</text>
<text x="80.3" y="88.3">650</text>
<text x="87.4" y="86.8">18×16.5</text>
<text x="87.4" y="89.7">16×21.5</text>
<text x="99.1" y="86.8">0.15</text>
<text x="99.1" y="89.7">0.15</text>
<text x="107.9" y="86.8">850</text>
<text x="107.9" y="89.7">900</text>
<text x="17.6" y="93.4">470</text>
<text x="25.4" y="93.4">471</text>
<text x="32.1" y="93.4">16×16.5</text>
<text x="43.1" y="93.4">0.082</text>
<text x="52.7" y="93.4">900</text>
<text x="59.7" y="93.4">16×21.5</text>
<text x="71.5" y="93.4">0.15</text>
<text x="80.3" y="93.4">900</text>
<text x="87.4" y="93.4">18×21.5</text>
<text x="99.1" y="93.4">0.15</text>
<text x="107.9" y="93.4">950</text>
<text x="17.6" y="98.6">680</text>
<text x="25.4" y="98.6">681</text>
<text x="32.1" y="97.2">18×16.5</text>
<text x="32.1" y="100">16×21.5</text>
<text x="43.1" y="97.2">0.080</text>
<text x="43.1" y="100">0.080</text>
<text x="51.6" y="97.2">1,150</text>
<text x="51.6" y="100">1,150</text>
<text x="59.7" y="98.6">18×21.5</text>
<text x="71.5" y="98.6">0.15</text>
<text x="80.3" y="98.6">950</text>
<text x="16.6" y="103.8">1,000</text>
<text x="25.4" y="103.8">102</text>
<text x="32.1" y="103.8">18×21.5</text>
<text x="43.8" y="103.8">0.06</text>
<text x="51.6" y="103.8">1,250</text>
<text x="20.5" y="127.8">Series Name</text>
<text x="38.8" y="127.8">Capacitance</text>
<text x="56.8" y="126.4">Capacitance</text>
<text x="58.3" y="129.2">Tolerance</text>
<text x="76.1" y="129.2">Voltage</text>
<text x="76.9" y="126.4">Rated</text>
<text x="90.4" y="126.4">Package</text>
<text x="92.5" y="129.2">Type</text>
<text x="105.5" y="126.4">Terminal</text>
<text x="107.5" y="129.2">Type</text>
<text x="122.3" y="127.8">Case size</text>
<text x="141.6" y="126.4">Lead Wire and</text>
<text x="142.3" y="129.2">Coating Type</text>
<text x="17.8" y="134.5">Note: For more details, please refer to “Part Numbering System (SMD Type)” on page 15.</text>
<text x="55" y="286.5">All product specifications in the catalog are subject to change without notice. (CAT. 2021E2)</text>
</g>
<g font-size="2.1">
<text x="31.8" y="77.2">12.5×13.5</text>
<text x="59.5" y="77.2">12.5×13.5</text>
<text x="87.2" y="72.5">12.5×13.5</text>
<text x="31.8" y="82.3">12.5×13.5</text>
</g>
<g font-size="1.9">
<text x="19" y="40">Rated Volt. (V</text>
<text x="30.2" y="40">)</text>
<text x="16.1" y="45">Cap. (µF)</text>
<text x="24.8" y="45">Contents</text>
</g>
<text font-size="1.2" x="28.7" y="40.1">DC</text>
</svg>
